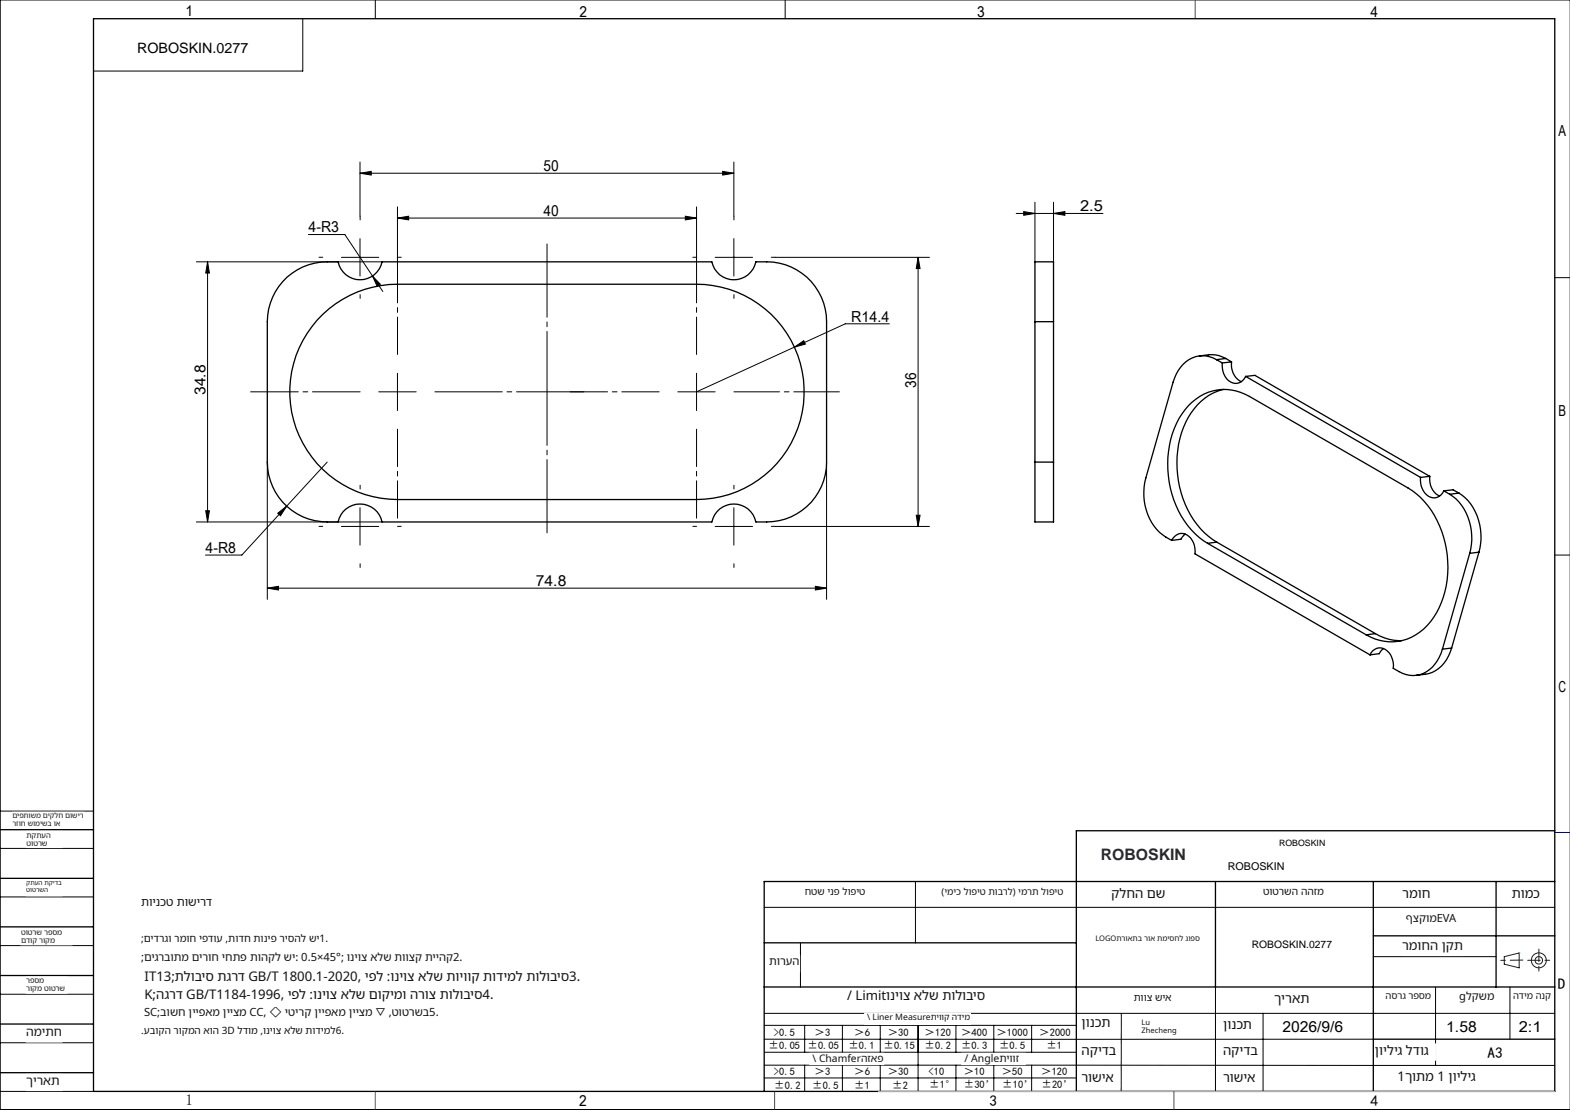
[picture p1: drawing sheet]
<svg xmlns="http://www.w3.org/2000/svg" width="420mm" height="297mm" viewBox="0 0 420 297" stroke-linecap="round" stroke-linejoin="round" font-family="sans-serif">
<g fill="none" stroke="#191924" stroke-width=".27">
<path d="M402.4 256l4-1v4l-4-1z"/>
<circle cx="411.7" cy="257" r="1"/>
<circle cx="411.7" cy="257" r="2"/>
</g>
<g fill="none" stroke="#000" stroke-width=".27">
<path d="M100.4 0v5M210 0v5M420 0h-419.9v297h419.9M81 5v14h-56M96.3 46.4l3-.5v.9zM96.3 43.4v14.5M96.3 46.4h100M106.3 58.3l3-.4v.9zM106.3 55.3v15.7M106.3 58.3h80M183.3 57.9l3 .4-3 .5zM186.3 55.3v15.7"/>
<path d="M193.3 45.9l3 .5-3 .4zM196.3 43.4v14.5M271.9 57.1h23.2M273.9 56.6l3 .5-3 .5zM276.9 54.1v16M281.8 57.1l3.1-.5v1zM281.8 54.1v16M52.5 70.1h49.7M55.5 70.1l.5 3h-1zM55.5 70.1v69.6M82.5 62.8h9.8l10.1 15.2M91.3 68.9h10"/>
<path d="M96.3 63.8v10.1M99.7 73.9l2 2.2-.8 .5zM191.3 68.9h10M196.3 63.8v10.1M207.3 68.9h41.3M245.6 68.9l.5 3h-1zM245.6 68.9v72M415.9 74.3h4.1M106.3 99.9v10M186.3 99.9v10M212.5 92.9l2.5-1.7 .4 .9zM237.9 86.6h-11.8l-39.8 18.2"/>
<path d="M101.3 104.8h10M181.3 104.8h10M52.5 139.7h49.7M55 136.7h1l-.5 3zM71.5 123.6v36.8M74.3 137.3l2.4-1.9-1.7 2.6zM76.7 135.4l-12 13.1h-9.7M87.5 123.6l-10.8 11.8M96.3 135.9v10M196.3 135.9v10M221.1 123.6v36.8M245.1 137.9h1l-.5 3z"/>
<path d="M71.5 157.4l3-.5v1zM71.5 157.4h149.6M91.3 140.9h10M191.3 140.9h10M207.3 140.9h41.3M218.1 156.9l3 .5-3 .5zM415.9 148.5h4.1M0 217h25M0 227h25M0 240h25M244.9 236v16.3M0 253h25"/>
<path d="M204.4 242.8h211.5M214.1 252.4v11.8M367.4 256h32.8M0 266h25M0 279h25M204.4 271.1h211.5M204.4 278.1h163M204.4 274.4h83.5M215.3 274.4v7.1M225.4 274.4v7.1M235.5 274.4v7.1M245.6 274.4v17.6"/>
<path d="M255.7 274.4v7.1M265.9 274.4v7.1M276 274.4v7.1M300 271.1l-.1 21M325.2 264.1v27.9M337.9 271.1v20.9M384 264.2v20.9M403.9 264.1v14M0 292h25M204.4 285l211.5 .1M204.4 288.4h83.5M204.5 281.5h83.5"/>
<path d="M215.3 285v7M225.4 285v7M235.5 285v7M255.7 285v7M265.9 285v7M276 285v7M287.9 292h128"/>
</g>
<path d="M146.3 142.6v-77.3" fill="none" stroke="#000" stroke-width=".27" stroke-dasharray="30.5 1.3 1.3 1.3" stroke-dashoffset="10.9"/>
<path d="M106.3 94.8v-23.8M186.3 94.8v-23.8M106.3 114.8v23.8M176.3 104.8h-23.8M186.3 114.8v23.8" fill="none" stroke="#000" stroke-width=".27" stroke-dasharray="30.5 1.3 1.3 1.3" stroke-dashoffset="20.5"/>
<path d="M96.3 104.8h-29.3" fill="none" stroke="#000" stroke-width=".27" stroke-dasharray="30.5 1.3 1.3 1.3" stroke-dashoffset="17.7"/>
<path d="M116.3 104.8h39.9" fill="none" stroke="#000" stroke-width=".27" stroke-dasharray="30.5 1.3 1.3 1.3" stroke-dashoffset="12.4"/>
<path d="M196.3 104.8h28.2" fill="none" stroke="#000" stroke-width=".27" stroke-dasharray="30.5 1.3 1.3 1.3" stroke-dashoffset="18.3"/>
<g fill="none" stroke="#000" stroke-width=".27" stroke-dasharray="30.5 1.3 1.3 1.3">
<path d="M96.3 58.8v-1M196.3 58.8v-1M86.3 68.8h-1M96.3 78.8v1M106.3 68.8h1M186.3 68.8h-1M196.3 78.8v1M206.3 68.8h1M96.3 130.8v-1M196.3 130.8v-1M86.3 140.8h-1M96.3 150.8v1"/>
<path d="M106.3 140.8h1M186.3 140.8h-1M196.3 150.8v1M206.3 140.8h1"/>
</g>
<g fill="none" stroke="#000" stroke-width=".35">
<path d="M25 5h390.9v287h-390.9zM76.8 74.2a16 16 0 0 1 10.7-4.1h3a6 6 0 0 0 5.8 4.8 6 6 0 0 0 5.9-4.8h88.2a6 6 0 0 0 5.9 4.8 6 6 0 0 0 5.9-4.8 17.8 17.8 0 0 1 12.3 3 16 16 0 0 1 6.6 13v37.5a16 16 0 0 1-16 16.1h-2.9a6 6 0 0 0-5.9-4.8 6 6 0 0 0-5.9 4.8h-88.2a6 6 0 0 0-5.9-4.8 6 6 0 0 0-5.8 4.8 17.9 17.9 0 0 1-12.4-3.1 16 16 0 0 1-6.6-13v-37.5a16.3 16.3 0 0 1 5.3-11.9zM86.4 84.1a28.8 28.8 0 0 1 19.9-8h80a28.8 28.8 0 0 1 28.8 28.8 28.8 28.8 0 0 1-28.8 28.8h-80a28.8 28.8 0 0 1-26.7-18.1 28.8 28.8 0 0 1 6.8-31.5zM276.9 86.1v-16h4.9v16M276.9 86.1v37.5M276.9 86.1h4.9M281.8 86.1v37.5M320.9 95.2a9.2 9.2 0 0 1 7 .7M325.4 96.2a7.3 7.3 0 0 0-10.2 2.9l-1.4 3.1-7.3 25.7a14.5 14.5 0 0 0 5.4 15.8l1.5 .9M325.4 96.2l1.6 .9M327 97.1a4.7 4.7 0 0 0 3.3 5.5 2.94 2.94 0 0 0 2.9-1.9M327.9 95.9l-2.5 .3"/>
<path d="M327.9 95.9l1.6 .9M329.5 96.8a5.1 5.1 0 0 0 2.6 5.3M329.5 96.8l-2.5 .3M327.3 104.2a15.7 15.7 0 0 0-10.7 10.2 27.1 27.1 0 0 0 5.6 28.2l3.3 2.5M333.2 100.7l46.8 27M333.2 100.7l2.5-.3 46.8 27.1M276.9 123.6v16.1h4.9v-16.1M276.9 123.6h4.9M380 127.7a4.8 4.8 0 0 0 3.3 5.5 2.99 2.99 0 0 0 3-1.9M382.5 127.5a5 5 0 0 0 2.6 5.2M382.5 127.5l-2.5 .2M386.3 131.3l1.5 1"/>
<path d="M386.3 131.3l2.4-.2 1.6 .8M387.8 132.3a14.3 14.3 0 0 1 5.4 15.8M390.3 131.9a14.3 14.3 0 0 1 5.3 15.8M390.3 131.9l-2.5 .4M313.4 144.6a2.93 2.93 0 0 1 2.8-1.9 2.93 2.93 0 0 1 2.7 1.9 5.5 5.5 0 0 1 .8 3.6l46.8 27M317.1 142.9l-1.2 1.4-2.5 .3M323 145.4a24.5 24.5 0 0 1-10.6-21.3 22.2 22.2 0 0 1 6.5-16.5 12.8 12.8 0 0 1 15.4-1.5l42.4 24.5a23.9 23.9 0 0 1 10.6 19.6 23 23 0 0 1-6.4 18.1 12.8 12.8 0 0 1-15.4 1.6M323 145.4l42.5 24.5M325.5 145.1l-2.5 .3M325.5 145.1l42.4 24.4M393.2 148.1l-7.3 25.6M395.6 147.7l-2.4 .4"/>
<path d="M395.6 147.7l-7.3 25.7M367.9 169.5a13.1 13.1 0 0 0 7 1.9M367.9 169.5l-2.4 .4M370.1 173.5l-1.1 1.4-2.5 .3M385.9 173.7a8.7 8.7 0 0 1-7.9 7.1 9.3 9.3 0 0 1-5.3-2 4.6 4.6 0 0 0-3.3-5.4 2.99 2.99 0 0 0-2.9 1.8M388.3 173.4a9.2 9.2 0 0 1-9.5 7.3M388.3 173.4l-2.4 .3M0 222h25M0 235h25M325.2 235.9v28.2M367.4 235.9v56.1M400.2 235.9v28.3"/>
<path d="M415.9 235.9h-211.5v56.1M415.9 222.3h-128v69.7M0 248h25M204.4 252.3h83.5M367.4 250.4h48.5M0 261h25M0 274h25M204.4 264.1h211.5M367.4 278.1h48.5M0 287h25"/>
</g>
<path d="M407.4 256.9l-5.9 .1M408.7 256.9h6M411.7 253.9v6" fill="none" stroke="#191924" stroke-width=".27" stroke-dasharray="6.3 1.3 1.3 1.3" stroke-dashoffset="3"/>
<path d="M235 292h180.9" fill="none" stroke="#c0c0c0" stroke-width=".27"/>
<path d="M319.7 0v5M415.9 222.7h4.1M100.4 292v5M207.2 292v5M314 292v5" fill="none" stroke="#00f" stroke-width=".27"/>
<path d="M406.4 255h.1" fill="none" stroke="#0ff" stroke-width=".27"/>
<g fill="#000">
<path d="M96.3 46.4l3-.5v.9zM193.3 45.9l3 .5-3 .4z"/>
<path d="M183.3 57.9l3 .4-3 .5zM106.3 58.3l3-.4v.9z"/>
<path d="M281.8 57.1l3.1-.5v1zM273.9 56.6l3 .5-3 .5z"/>
<path d="M55.5 70.1l.5 3h-1zM55 136.7h1l-.5 3z"/>
<path d="M245.6 68.9l.5 3h-1zM245.1 137.9h1l-.5 3z"/>
<path d="M212.5 92.9l2.9-.8-.4-.9zM74.3 137.3l.7 .7 1.7-2.6zM99.7 73.9l1.2 2.7 .8-.5z"/>
<path d="M218.1 156.9l3 .5-3 .5zM71.5 157.4l3-.5v1z"/>
</g>
<g fill="#fff" stroke="#fff" stroke-width=".35">
<path d="M36.7 9.6h31v5.9h-31z"/>
<path d="M334.9 250.2h22.4v4.3h-22.4z"/>
<path d="M5.6 248.5h13.6v4.3h-13.6z"/>
<path d="M7 274.5h9.6v4.3h-9.6z"/>
<path d="M7 287.5h9.6v4.3h-9.6z"/>
<path d="M7 261.5h10.9v4.2h-10.9z"/>
<path d="M3.3 217.4h19.1v4.2h-19.1z"/>
<path d="M7 235.4h9.6v4.2h-9.6z"/>
<path d="M7.1 222.5h9.5v4.2h-9.5z"/>
<path d="M292.5 250.2h28.5v4.3h-28.5z"/>
<path d="M376.1 244.2h14.3v4.3h-14.3z"/>
<path d="M404.4 237.3h8.2v4.2h-8.2z"/>
<path d="M215.3 237.3h16.3v4.2h-16.3z"/>
<path d="M251.9 237.3h32.6v4.2h-32.6z"/>
<path d="M205.7 255.8h8.2v4.2h-8.2z"/>
<path d="M375.1 237.3h16.3v4.2h-16.3z"/>
<path d="M337.9 237.3h16.3v4.2h-16.3z"/>
<path d="M342.2 224.2h50.8v4.4h-50.8z"/>
<path d="M297.3 237.3h16.3v4.2h-16.3z"/>
<path d="M404.8 265.2h10.2v4.2h-10.2z"/>
<path d="M389.6 265.2h10.2v4.2h-10.2z"/>
<path d="M289.3 272h10.2v4.2h-10.2z"/>
<path d="M303.3 265.5h10.2v4.2h-10.2z"/>
<path d="M289.3 279.5h10.2v4.2h-10.2z"/>
<path d="M327.2 286.5h10.2v4.3h-10.2z"/>
<path d="M373 286.3h36.6v4.2h-36.6z"/>
<path d="M327.2 279.4h10.2v4.2h-10.2z"/>
<path d="M370.6 265.2h12.3v4.2h-12.3z"/>
<path d="M289.3 286.6h10.2v4.2h-10.2z"/>
<path d="M305.4 272.5h12.2v4.3h-12.2z"/>
<path d="M231.3 271.1h28.3v3h-28.3z"/>
<path d="M216.6 281.9h19.8v2.9h-19.8z"/>
<path d="M257.3 281.9h16.9v2.9h-16.9z"/>
<path d="M225.7 264.7h39.5v5.2h-39.5z"/>
<path d="M367.8 279.4h16.3v4.2h-16.3z"/>
<path d="M340.8 265.5h10.2v4.2h-10.2z"/>
<path d="M327.2 272.5h10.2v4.3h-10.2z"/>
<path d="M375.1 251.4h16.3v4.2h-16.3z"/>
<path d="M37.8 239.9h19v4.4h-19z"/>
<path d="M37.8 249.7h50.8v4.4h-50.8z"/>
<path d="M37.8 254.7h86.7v4.4h-86.7z"/>
<path d="M37.8 259.6h139.7v4.4h-139.7z"/>
<path d="M37.8 264.5h95.2v4.4h-95.2z"/>
<path d="M37.8 269.4h80.4v4.5h-80.4z"/>
<path d="M37.8 274.4h55v4.4h-55z"/>
<path d="M328.5 229.2h78.3v4.4h-78.3z"/>
<path d="M342.2 223.6h51.5v3.6h-51.5z"/>
</g>
<text font-size="4.2" fill="#1f2633" x="294.5" y="230">ROBOSKIN</text>
<g font-size="4.1">
<text x="49.6" y="4.3">1</text>
<text x="155.1" y="4.6">2</text>
<text x="261.4" y="4.6">3</text>
<text x="366.6" y="4.6">4</text>
<text x="416.9" y="36.3">A</text>
<text x="145.4" y="45.8">50</text>
<text x="145.4" y="57.8">40</text>
<text x="289" y="56.5">2.5</text>
<text x="82.5" y="62.2">4-R3</text>
<text x="227.7" y="86">R14.4</text>
<text x="55" y="105.7" transform="rotate(-90 55 105.7)">34.8</text>
<text x="245.1" y="103.7" transform="rotate(-90 245.1 103.7)">36</text>
<text x="416.9" y="111.3">B</text>
<text x="55" y="147.9">4-R8</text>
<text x="143.4" y="156.8">74.8</text>
<text x="416.9" y="185.3">C</text>
<text x="416.7" y="264.6">D</text>
<text x="343.1" y="276">2026/9/6</text>
<text x="386.9" y="276">1.58</text>
<text x="406.3" y="276">2:1</text>
<text x="397.9" y="283">A3</text>
<text x="49.6" y="295.6">1</text>
<text x="154.9" y="296">2</text>
<text x="264.7" y="296">3</text>
<text x="366.6" y="296">4</text>
</g>
<text font-size="3.8" x="36.7" y="14.2">ROBOSKIN.0277</text>
<g font-size="3.5" fill="#111">
<text x="297.3" y="240.2">קלחה םש</text>
<text x="375.1" y="240.2">רמוח</text>
<text x="404.4" y="240.2">תומכ</text>
<text x="375.1" y="254.2">רמוחה ןקת</text>
<text x="38.7" y="262.5">IT13;תלוביס תגרד GB/T 1800.1-2020, יפל :וניוצ אלש תויווק תודימל תולוביס3.</text>
<text x="38.7" y="267.4">K;הגרד GB/T1184-1996, יפל :וניוצ אלש םוקימו הרוצ תולוביס4.</text>
<text x="226.6" y="267.6">/ Limitוניוצ אלש תולוביס</text>
<text x="340.8" y="268.4">ךיראת</text>
<text x="289.3" y="274.9">ןונכת</text>
<text x="327.2" y="275.4">ןונכת</text>
<text x="289.3" y="282.4">הקידב</text>
<text x="327.2" y="282.3">הקידב</text>
<text x="367.8" y="282.3">ןויליג לדוג</text>
<text x="289.3" y="289.5">רושיא</text>
<text x="327.2" y="289.4">רושיא</text>
<text x="373.9" y="289.2">1ךותמ 1 ןויליג</text>
</g>
<g font-size="3.3" fill="#111">
<text x="7" y="277.2">המיתח</text>
<text x="7" y="290.3">ךיראת</text>
</g>
<text font-size="3.1" fill="#111" x="37.8" y="242.4">תוינכט תושירד</text>
<g font-size="3" fill="#111">
<text x="376.1" y="246.7">ףצקומEVA</text>
<text x="37.8" y="257.1">;</text>
<text x="38.6" y="257.1">םיגרבותמ םירוח יחתפ תוהקל שי: 0.5×45°; וניוצ אלש תווצק תייהק2.</text>
<text x="205.7" y="258.2">תורעה</text>
<text x="390.4" y="267.6">gלקשמ</text>
<text x="38.5" y="271.9">SC;בושח ןייפאמ ןייצמ CC, ◇ יטירק ןייפאמ ןייצמ ▽ ,טוטרשב5.</text>
</g>
<text font-size="2.9" x="328.5" y="232.7">ROBOSKIN</text>
<g font-size="2.8" fill="#111">
<text x="337.9" y="239.6">טוטרשה ההזמ</text>
<text x="37.8" y="252">;</text>
<text x="38.5" y="252">םידרגו רמוח יפדוע ,תודח תוניפ ריסהל שי1.</text>
<text x="217.4" y="284.1">\ Chamferהזאפ</text>
<text x="258" y="284.2">/ Angleתיווז</text>
</g>
<g font-size="2.8">
<text x="334.9" y="253.6">ROBOSKIN.0277</text>
<text x="205.6" y="280.8">±0.05</text>
<text x="207" y="277.2">&gt;0.5</text>
<text x="216" y="280.8">±0.05</text>
<text x="217.9" y="277.2">＞3</text>
<text x="227" y="280.8">±0.1</text>
<text x="228.5" y="277.2">＞6</text>
<text x="236.3" y="280.8">±0.15</text>
<text x="237.5" y="277.2">＞30</text>
<text x="247.4" y="280.8">±0.2</text>
<text x="247.4" y="277.2">＞120</text>
<text x="257.1" y="280.8">±0.3</text>
<text x="257.1" y="277.2">＞400</text>
<text x="266.6" y="277.2">＞1000</text>
<text x="267.3" y="280.8">±0.5</text>
<text x="278" y="277.2">＞2000</text>
<text x="279.9" y="280.8">±1</text>
<text x="207" y="287.8">&gt;0.5</text>
<text x="217.9" y="287.8">＞3</text>
<text x="228.5" y="287.8">＞6</text>
<text x="237.5" y="287.8">＞30</text>
<text x="248.4" y="287.8">&lt;10</text>
<text x="257.8" y="287.8">＞10</text>
<text x="268" y="287.8">＞50</text>
<text x="278.5" y="287.8">＞120</text>
<text x="207.1" y="291.3">±0.2</text>
<text x="217.3" y="291.3">±0.5</text>
<text x="228.5" y="291.3">±1</text>
<text x="238.7" y="291.3">±2</text>
<text x="248.6" y="291.1">±1°</text>
<text x="257.8" y="291.1">±30’</text>
<text x="268.1" y="291.1">±10’</text>
<text x="278.6" y="291.2">±20’</text>
</g>
<g font-size="2.7" fill="#111">
<text x="303.3" y="267.7">תווצ שיא</text>
<text x="37.8" y="276.6">.</text>
<text x="38.5" y="276.6">עבוקה רוקמה אוה 3D לדומ ,וניוצ אלש תודימל6.</text>
</g>
<text font-size="2.6" fill="#111" x="215.3" y="239.5">חטש ינפ לופיט</text>
<g font-size="2.5" fill="#111">
<text x="251.9" y="239.4">)ימיכ לופיט תוברל( ימרת לופיט</text>
<text x="370.6" y="267.3">הסרג רפסמ</text>
<text x="404.8" y="267.3">הדימ הנק</text>
</g>
<text font-size="2.3" x="342.2" y="226.5">ROBOSKIN</text>
<text font-size="2.3" fill="#111" x="231.9" y="273">\ Liner Measureתיווק הדימ</text>
<g font-size="2" fill="#111">
<text x="3.3" y="219">םיפתושמ םיקלח םושיר</text>
<text x="3.3" y="221">רזוח שומישב וא</text>
<text x="7.1" y="224.2">תקתעה</text>
<text x="7.1" y="226.3">טוטרש</text>
<text x="5.6" y="250.2">טוטרש רפסמ</text>
<text x="293" y="251.9">LOGOתרואתב רוא תמיסחל גופס</text>
<text x="5.6" y="252.3">םדוק רוקמ</text>
<text x="7" y="263.1">רפסמ</text>
<text x="7" y="265.3">רוקמ טוטרש</text>
<text x="305.4" y="274.2">Lu</text>
<text x="305.4" y="276.3">Zhecheng</text>
</g>
<g font-size="1.7" fill="#111">
<text x="7" y="238.6">טוטרשה</text>
<text x="7" y="236.8">קתעה תקידב</text>
</g>
</svg>
